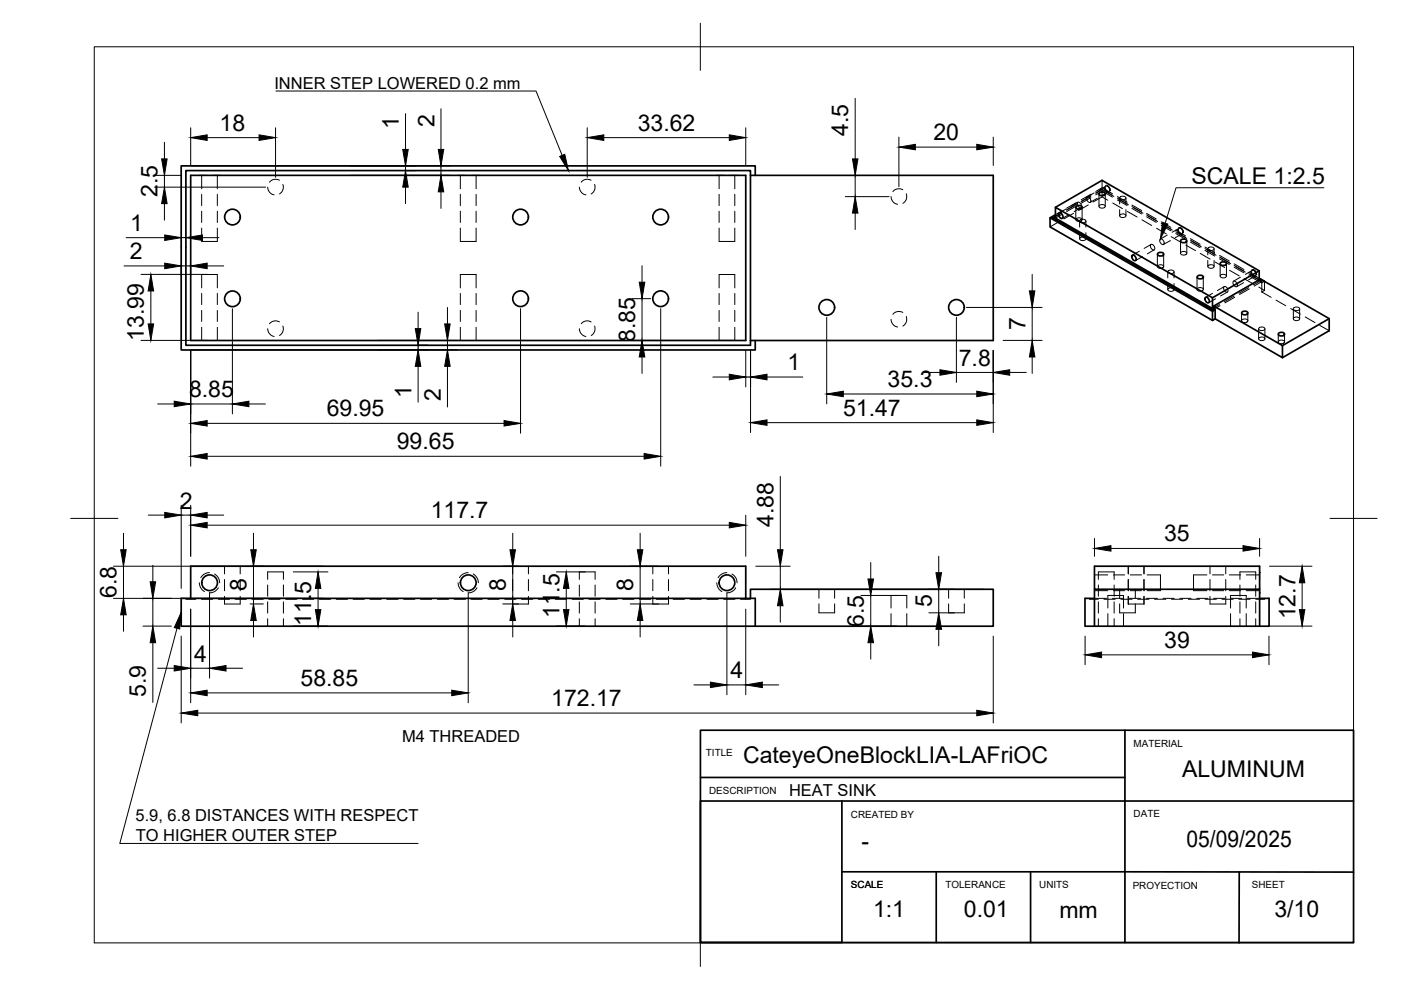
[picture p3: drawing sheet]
<svg xmlns="http://www.w3.org/2000/svg" width="297mm" height="210mm" viewBox="0 0 297 210" stroke-linecap="round" stroke-linejoin="round" font-family="sans-serif">
<!-- layer: Hidden -->
<g fill="none" stroke="#000" stroke-width=".21">
<path d="M42.3 37.2h1.5M42.3 37.2h.1M42.8 37.2v2.8M45 37.2h1.6M46.1 37.2v2.8M46.6 37.2h.1M56.7 39.7a1.67 1.67 0 0 0 1.4 1.6M59.2 38.2a1.66 1.66 0 0 0-2.1 .4M60 39.1a1.67 1.67 0 0 1-.7 2M97.1 37.2h1.6M97.1 37.2h.1M97.6 37.2v2.8"/>
<path d="M99.9 37.2h1.5M100.9 37.2v2.8M101.4 37.2h.1M122.8 39.7a1.66 1.66 0 0 0 1.4 1.6M125.3 38.2a1.62 1.62 0 0 0-2.1 .4M126.1 39.1a1.65 1.65 0 0 1-.8 2M152 37.2h1.5M152 37.2h.1M152.5 37.2v2.8M154.7 37.2h1.6M155.8 37.2v2.8M156.3 37.2h.1"/>
<path d="M233.7 38.2v2.3l2.2 1.3M234.2 39.7v.2a1.12 1.12 0 0 0 .8 .9M234.4 39.3h.1M234.4 39.5a.72 .72 0 0 1 .7 .3 .72 .72 0 0 1 0 .8l-.4-.1-.3-.3zM234.5 39.5l-1.5 .8M234.6 39.3l.6 .4 .2 .7-.2-.6zM42.8 48.4v2.8h3.3v-2.8M42.8 41.2v2.4M42.8 44.8v2.4M46.1 41.2v2.4M46.1 44.8v2.4M97.6 48.4v2.8h3.3v-2.8"/>
<path d="M97.6 41.2v2.4M97.6 44.8v2.4M100.9 41.2v2.4M100.9 44.8v2.4M152.5 48.4v2.8h3.3v-2.8M152.5 41.2v2.4M152.5 44.8v2.4M155.8 41.2v2.4M155.8 44.8v2.4M188.9 41.7a1.66 1.66 0 0 0 1.4 1.6M191.4 40.2a1.64 1.64 0 0 0-2.1 .4M192.2 41.1a1.63 1.63 0 0 1-.8 2"/>
<path d="M223.2 46.2l2.5 1.5M223.3 46.2h-.1M224.5 47l-1.9 1.1M225.1 45.1l-1.3 .7M225.1 45.1l-1.3 .8M225.1 44.7l-1.3 .8M225.1 45.5l-1.3 .7M226 44.3l-1.4 .9M226.7 45.5l-1.5 .8M226.7 48.3l2.1 1.2M227.6 45.2l-2 1.2M228.1 44v2.6"/>
<path d="M228.2 46.4a.67 .67 0 0 1 .7-.3 .67 .67 0 0 1 .5 .6 .73 .73 0 0 1-1.3-.2zM228.2 43.4l-2.1 1.1M228.2 43.3l-2.1 1.2M228.2 43l-2.1 1.1M228.2 43.7l-2.1 1.2M228.5 42.9a.67 .67 0 0 1 .7 .4 .67 .67 0 0 1-.1 .8l-.4-.2-.2-.4zM228.5 42.9l-1.4 .8M228.9 46.9v1.2M228.9 49.3v1.3M229 50.4l.8-.1a.4 .4 0 0 1 .4 .4 .4 .4 0 0 1-.6 .3h-.3a.34 .34 0 0 1-.4-.2 .34 .34 0 0 1 .1-.4zM229 46.6l.9-.1a.38 .38 0 0 1 .3 .6 .38 .38 0 0 1-.6 .1h-.3a.34 .34 0 0 1-.4-.2 .34 .34 0 0 1 .1-.4zM229.2 44l-1.5 .9"/>
<path d="M229.4 44v2.6M229.8 50.1l2.1 1.1M230.2 46.9v1.2M230.2 49.3v1.3M230.5 41.8a.68 .68 0 0 1 .7 .3 .68 .68 0 0 1-.2 .8l-.5-.4zM230.7 43.4l-2 1.2M231.3 41.6l-2.1 1.2M231.3 41.5l-2.1 1.2M231.3 41.2l-2.1 1.2M231.3 41.9l-2.1 1.2M232 40.9l-1.5 .9M232.3 40.6l1.4-.8 2.2 1.3"/>
<path d="M232.3 40.9l1.4-.8 2.2 1.3M232.3 41l1.4-.8 2.5 1.4M232.3 41.3l1.4-.8v1.3M232.6 42.1l-1.4 .8M232.9 51.8l2.1 1.2M233 41.1v2.6M233.1 43.6a.67 .67 0 0 1 .7-.3 .67 .67 0 0 1 .5 .6 .71 .71 0 0 1-.7 .2 .71 .71 0 0 1-.6-.5zM233.7 41.8l1.2 .7M233.7 41.8l-1.9 1M234.3 41.1v2.6M235.1 40.6l-1.4 .9M235.2 40.8h.1"/>
<path d="M235.9 43l2.1 1.2M236 53.6l2.1 1.2M236.9 42l2.1 1.2M236.9 41.7l2.1 1.2M236.9 42.4l2.1 1.2M237.2 42.2l2 1.2M237.4 42v1.3M237.4 44.4v1.3M237.5 45.5l.8-.1a.4 .4 0 0 1 .4 .5 .4 .4 0 0 1-.6 .2h-.3a.34 .34 0 0 1-.4-.2 .34 .34 0 0 1 .1-.4zM237.5 41.8l.9-.2a.38 .38 0 0 1 .3 .6 .38 .38 0 0 1-.6 .1h-.3a.34 .34 0 0 1-.4-.2 .34 .34 0 0 1 .1-.3zM238.7 42v1.3M238.7 44.4v1.3"/>
<path d="M239 44.8l2.1 1.2M239.1 55.4l2.1 1.2M240 43.8l2.1 1.2M240 43.5l2.1 1.2M240 44.2l2.1 1.2M240.3 44l2 1.2M241.6 53.3l-1.5 .8M242.1 46.6l2.1 1.2M242.2 57.2l2.1 1.2M242.2 54.4l-1.5 .9M243.1 45.6l2.1 1.2M243.1 45.2l2.1 1.2"/>
<path d="M243.1 46l2.1 1.2M243.4 45.8l2 1.2M244 51.9a.68 .68 0 0 1 .7 .3 .68 .68 0 0 1-.1 .8l-.5-.3-.2-.5zM244 51.8l-1.4 .9M244.7 53l-1.5 .8M245.2 48.4l2.1 1.2M245.3 59l2.1 1.1M245.4 53.9v2.6M245.5 56.3a.67 .67 0 0 1 .7-.2 .67 .67 0 0 1 .5 .6 .71 .71 0 0 1-.7 .2 .71 .71 0 0 1-.6-.5zM246 50.7a.73 .73 0 0 1 .7 .4 .73 .73 0 0 1-.1 .8l-.3-.1-.3-.4zM246.2 47.4l2 1.1M246.2 47l2 1.2"/>
<path d="M246.2 47.7l2 1.2M246.5 47.6l2 1.2M246.7 53.9v2.6M247.5 49.8l-1.5 .9M247.6 57.6v1.3M247.6 57.5a.71 .71 0 0 1 .8-.3 .71 .71 0 0 1 .5 .6 .75 .75 0 0 1-1.3-.3zM248.2 51l-1.5 .8M248.3 50.2l2.1 1.2M248.9 57.6v1.3M249.3 49.1l2.1 1.2M249.3 48.8l2.1 1.2M249.3 49.5l2.1 1.2"/>
<path d="M249.6 49.4l2 1.2M249.7 48.6l.2 .7 .6 .5M249.9 48.2h.1M249.9 48.4a.73 .73 0 0 1 .7 .4 .73 .73 0 0 1 0 .8l-.3-.1-.4-.4zM250 48.4l-1.5 .8M250.1 48.2l.6 .4 .2 .7M250.3 51.1v2.6M250.4 53.5l.3-.2 .5 .1a.38 .38 0 0 1 .4 .4 .38 .38 0 0 1-.5 .3l-.5-.1a.33 .33 0 0 1-.2-.5zM250.7 49.6l-1.5 .8M250.7 49.7h.1M251.4 52l2.1 1.1M251.6 51.1v2.6"/>
<path d="M252.4 50.9l2 1.2M252.4 50.6l2 1.2M252.4 51.3l2 1.2M252.7 51.2l2 1.1M253.8 58.8v2.6M254.5 53.7l2.1 1.2M255.1 58.8v2.6M255.5 52.7l2 1.2M255.5 52.4l2 1.2M255.5 53.1l2 1.2M255.8 52.9l2 1.2M256.1 52.7v1.3"/>
<path d="M256.1 55.2v1.3M256.1 56.4a.71 .71 0 0 1 .7-.3 .71 .71 0 0 1 .6 .5 .75 .75 0 0 1-1.3-.2zM256.1 52.6a.71 .71 0 0 1 .7-.3 .71 .71 0 0 1 .6 .6 .75 .75 0 0 1-1.3-.2zM257.4 52.7v1.3M257.4 55.2v1.3M257.6 55.5l2.1 1.2M258.6 54.5l2 1.2M258.6 54.2l2 1.1M258.6 54.9l2 1.2M258.7 55.9v2.6M258.8 58.3l.6-.1a.44 .44 0 0 1 .6 .4 .44 .44 0 0 1-.6 .3h-.4a.34 .34 0 0 1-.2-.6zM258.8 54.7l2.1 1.2"/>
<path d="M260 55.9v2.6M260.7 57.3l2 1.2M261.5 59.6a.73 .73 0 0 1 .7 .4 .73 .73 0 0 1-.1 .8h-.2l-.4-.5zM261.7 56.3l2 1.2M261.7 55.9l2 1.2M261.7 56.7l2 1.1M262 56.5l2 1.2M263 58.8l-1.5 .8M263.7 59.9l-1.5 .9M263.8 59.1l2.1 1.2M264.8 58.5l2.2 1.2v-.4M264.8 58.1l2.7 1.5"/>
<path d="M264.8 57.7l2.2 1.3M265 58.3l2.5 1.4M265.2 57.6l.2 .6 .6 .5M265.4 57.4a.68 .68 0 0 1 .8 .3 .68 .68 0 0 1-.1 .8l-.6-.3zM265.4 57.2h.1M265.5 57.3l-1.5 .9M265.7 57.1l.5 .4 .2 .8M266.2 58.5l-1.5 .8M266.3 58.7h.1M267 59.7l-1.2 .7M267.3 59.2v.6M267.5 59.6l-.2 .2 .2 .2 .6-.3v1.9l-.6 .3"/>
<path d="M267.5 59.6v.1M267.5 60v1.9M267.5 59.7l-1.6 1M42.8 61v-2.8h3.3v2.8M42.8 62.2v2.4M42.8 65.8v2.4M42.8 69.4v2.8M46.1 62.2v2.4M46.1 65.8v2.4M46.1 69.4v2.8M56.7 69.7a1.67 1.67 0 0 0 1.4 1.6M59.2 68.3a1.69 1.69 0 0 0-2.1 .3"/>
<path d="M60 69.1a1.67 1.67 0 0 1-.7 2M97.6 61v-2.8h3.3v2.8M97.6 62.2v2.4M97.6 65.8v2.4M97.6 69.4v2.8M100.9 62.2v2.4M100.9 65.8v2.4M100.9 69.4v2.8M122.8 69.7a1.66 1.66 0 0 0 1.4 1.6M125.3 68.3a1.65 1.65 0 0 0-2.1 .3M126.1 69.1a1.65 1.65 0 0 1-.8 2M152.5 61v-2.8h3.3v2.8"/>
<path d="M152.5 62.2v2.4M152.5 65.8v2.4M152.5 69.4v2.8M155.8 62.2v2.4M155.8 65.8v2.4M155.8 69.4v2.8M188.9 67.7a1.66 1.66 0 0 0 1.4 1.6M191.4 66.2a1.64 1.64 0 0 0-2.1 .4M192.2 67.1a1.67 1.67 0 0 1-.8 2M247.6 60.1v1.3M247.6 61.2a.71 .71 0 0 1 .8-.2 .71 .71 0 0 1 .5 .5 .75 .75 0 0 1-1.3-.2zM248.4 60.7l2 1.2"/>
<path d="M248.9 60.1v1.3M251.5 62.5l2.1 1.2M253.9 61.2a.67 .67 0 0 1 .7-.3 .67 .67 0 0 1 .5 .6 .71 .71 0 0 1-.7 .3 .71 .71 0 0 1-.6-.6zM254.6 64.3l2.5 1.4M257.1 65.7h.1M257.1 62.2l-1.5 .8M257.7 63.3l-1.4 .9M258.6 64.6l-1.3 .6M258.7 64.8l-1.6 .9M259.5 60.8a.71 .71 0 0 1 .7 .4 .71 .71 0 0 1-.1 .7l-.6-.4-.1-.4zM259.6 60.8l-1.5 .8M260.2 61.9l-1.4 .9"/>
<path d="M261.6 62.8l-2 1.2M261.8 63l-2.1 1.2M263.2 66.4v1.6M263.3 67.8a.67 .67 0 0 1 .7-.2 .67 .67 0 0 1 .5 .6 .71 .71 0 0 1-.7 .2 .71 .71 0 0 1-.5-.5zM264.6 66.4v1.6M264.7 61l-2 1.2M264.9 61.2l-2.1 1.2M266.8 69.7v2.1M266.9 60.9l1.2 .7M266.9 71.7a.71 .71 0 0 1 .7-.3 .71 .71 0 0 1 .6 .6 .75 .75 0 0 1-1.3-.3zM266.9 69.6a.71 .71 0 0 1 .7-.3 .71 .71 0 0 1 .6 .5 .75 .75 0 0 1-1.3-.2zM267.5 61.9l2 1.1"/>
<path d="M268.2 69.7v2.1M270.6 63.6l2 1.2M271 70.9v1.6M271 72.4a.75 .75 0 0 1 1.3 .2 .73 .73 0 0 1-.7 .3 .73 .73 0 0 1-.6-.5zM272.4 70.9v1.6M273.6 65.4l2.1 1.2M274.2 65.5v2.1M274.3 67.4l.8-.2a.4 .4 0 0 1 .4 .5 .4 .4 0 0 1-.5 .3l-.4-.1a.33 .33 0 0 1-.3-.1 .33 .33 0 0 1 0-.4zM274.3 65.2l.6-.1a.43 .43 0 0 1 .6 .3 .43 .43 0 0 1-.5 .5l-.4-.1a.34 .34 0 0 1-.3-.2 .34 .34 0 0 1 0-.4zM275.5 65.5v2.1M276.7 67.2l2.1 1.2M279.8 69l2 1.1"/>
<path d="M39.4 126.9v.2h2.1M40.4 126.9v.2M42.3 123.6l.2 .9 .8 .9M42.7 127.1h2.4M44.4 121.4l-1.1 .3-.7 .8M45.5 121.7l.5 .4a2.06 2.06 0 0 1 .6 1.5M46.3 124.6l-.6 .7-1.3 .4M46.3 127.1h2.4M47.6 126.4v1.7h3.3v-1.7M47.6 120.1v1.6M47.6 122.9v2.4M49.8 127.1h2.4"/>
<path d="M50.9 120.1v1.6M50.9 122.9v2.4M53.4 127.1h2.4M56.7 122.8v-1.5h3.4v1.5M56.7 124v2.4M56.7 127.6v2.4M56.7 131.2v1.6M57 127.1h2.4M60.1 124v2.4M60.1 127.6v2.4M60.1 131.2v1.6M60.6 127.1h2.3"/>
<path d="M64.1 127.1h2.4M67.7 127.1h2.4M71.3 127.1h2.4M74.9 127.1h2.3M78.4 127.1h2.4M82 127.1h2.4M85.6 127.1h2.4M89.2 127.1h2.3M92.7 127.1h2.4M96.3 127.1h2.4M97.1 123.6l.3 .9 .8 .9M99.3 121.4l-1.1 .3-.8 .8"/>
<path d="M99.9 127.1h2.4M100.3 121.7l.5 .4a2.06 2.06 0 0 1 .6 1.5M101.1 124.6l-.6 .7-1.2 .4M103.4 127.1h2.4M107 127.1h2.4M108.7 126.4v1.7h3.3v-1.7M108.7 120.1v1.6M108.7 122.9v2.4M110.6 127.1h2.4M112 120.1v1.6M112 122.9v2.4M114.2 127.1h2.3"/>
<path d="M117.7 127.1h2.4M121.3 127.1h2.4M122.8 122.8v-1.5h3.4v1.5M122.8 124v2.4M122.8 127.6v2.4M122.8 131.2v1.6M124.9 127.1h2.4M126.2 124v2.4M126.2 127.6v2.4M126.2 131.2v1.6M128.4 127.1h2.4M132 127.1h2.4"/>
<path d="M135.6 127.1h2.4M138.4 126.4v1.7h3.3v-1.7M138.4 120.1v1.6M138.4 122.9v2.4M139.1 127.1h2.4M141.7 120.1v1.6M141.7 122.9v2.4M142.7 127.1h2.4M146.3 127.1h2.4M149.9 127.1h2.4M152 123.6l.1 .6a1.96 1.96 0 0 0 1 1.2M153.4 127.1h2.4"/>
<path d="M154.1 121.4l-1.1 .3-.7 .8M155.2 121.7l.5 .4a2.06 2.06 0 0 1 .6 1.5M156 124.6l-.6 .7-1.3 .4M158.1 126.9v.2M159.1 126.9v.2h-2.1M173.6 128v1.9h3.4v-1.9M173.6 124.9v1.9M177 124.9v1.9M188.9 128.9v-2.6h3.4v2.6M188.9 130.1v2.7M192.3 130.1v2.7M201.1 128v1.9h3.3v-1.9"/>
<path d="M201.1 124.9v1.9M204.4 124.9v1.9M231 126.9v.2h1.9M232.1 126.9h2.6M232.1 125.2h2.8M232.1 121.9h2.8M232.9 122.8v-1.5h3.3v1.5M232.9 124v2.4M232.9 127.6v2.4M232.9 131.2v1.6M234.1 127.1h2.4M234.9 128.9v-2.6h3.3v2.6"/>
<path d="M234.9 130.1v2.7M235.9 126.9h2.3M236.1 125.2h2.3M236.1 121.9h2.3M236.2 124v2.4M236.2 127.6v2.4M236.2 131.2v1.6M237.4 128v1.9h3.3v-1.9M237.4 124.9v1.9M237.6 127.1h2.4M238.2 130.1v2.7M239.2 128.1h.1"/>
<path d="M239.2 120.1v1.6M239.2 122.9v2.4M239.2 126.4v1.7M239.4 126.9h2.4M239.6 125.2h2.4M239.6 121.9h2.4M240.7 124.9v1.9M241.2 127.1h2.4M242.5 126.4l.1 1.7h-3.4M242.5 120.1v1.6M242.5 122.9v2.4M243 126.9h2.4"/>
<path d="M243.2 121.9h2.8v3.3h-2.8M244.8 127.1h2.4M246.6 126.9h2.4M248.4 127.1h2.3M250.1 126.9h2.4M251.9 127.1h2.4M253.7 126.9h2.4M255.5 127.1h2.4M255.9 121.9h-2.9v3.3h2.9M256.5 126.4v1.7h3.4v-1.7M256.5 120.1v1.6M256.5 122.9v2.4"/>
<path d="M257.1 125.2h2.4M257.1 121.9h2.4M257.3 126.9h2.4M259.1 127.1h2.4M259.9 120.1v1.6M259.9 122.9v2.4M260.6 125.2h2.4M260.6 121.9h2.4M260.9 126.9h2.3M260.9 128.9v-2.6h3.3v2.6M260.9 130.1v2.7M262.7 127.1h2.3"/>
<path d="M262.9 122.8v-1.5h3.3v1.5M262.9 124v2.4M262.9 127.6v2.4M262.9 131.2v1.6M264.2 130.1v2.7M264.2 125.2h2.9M264.2 121.9h2.9M264.5 126.9h2.6M266.2 124v2.4M266.2 127.6v2.4M266.2 131.2v1.6M267.1 124.2v1.5"/>
<path d="M267.1 121.4v1.6M267.1 125.7h.1M267.1 121.4h.1M268.1 126.9v.2h-1.9"/>
</g>
<!-- layer: Visible -->
<g fill="none" stroke="#000" stroke-width=".36">
<path d="M40.4 37.2h117.7v35h-117.7zM159.1 37.2v-1h-119.7v37h119.7v-1h51.5v-35h-51.5v35M160.1 37.2v-2h-121.7v39h121.7v-2M222.6 46.2v1.9l34.5 19.8M223.8 45.5l-1.2 .7 34.5 19.8 .5-.3-.3-.2-.2 .2-33.9-19.5 .6-.4M223.8 44l33.3 19.1v2.3l-33.3-19.2zM223.8 45.9l-.5 .3M223.8 44l9.9-5.8 33.3 19.2M224.5 45.2a.67 .67 0 0 1 .7 .3 .67 .67 0 0 1-.1 .8l-.5-.4zM228.3 43.7l.5-.1a.52 .52 0 0 1 .6 .4l-.6 .3a.52 .52 0 0 1-.7-.5zM233.2 40.8l.5-.1a.52 .52 0 0 1 .6 .5l-.6 .3a.52 .52 0 0 1-.7-.5zM240 54.2a.67 .67 0 0 1 .8 .3 .67 .67 0 0 1-.1 .8l-.6-.4z"/>
<path d="M245.6 53.6l.5-.1a.52 .52 0 0 1 .6 .5l-.6 .3a.52 .52 0 0 1-.7-.5zM250.5 50.8l.5-.1a.52 .52 0 0 1 .6 .5l-.6 .3a.52 .52 0 0 1-.7-.5zM254 58.5l.5-.2a.52 .52 0 0 1 .6 .5l-.6 .3a.52 .52 0 0 1-.7-.5zM258.9 55.6l.5-.1a.52 .52 0 0 1 .6 .5l-.6 .3a.52 .52 0 0 1-.7-.5zM267 59l1.1 .6M267 59.3h.1M267 57.4v1.9M267 57.4l-9.9 5.7M255.5 63.1a.67 .67 0 0 1 .8 .3 .67 .67 0 0 1-.1 .8l-.6-.4zM257.1 66v1.9l.5-.3M257.3 65.5v-.6l14.6 8.4v2.5l-14.3-8.2v-1.9M257.3 64.9l10-5.7 14.5 8.4v2.5l-9.9 5.7"/>
<path d="M257.3 65.2l-.2 .2M263.4 66.1l.5-.1a.52 .52 0 0 1 .7 .5l-.7 .3a.52 .52 0 0 1-.6-.5zM271.2 70.6l.5-.1a.52 .52 0 0 1 .6 .4l-.6 .3a.52 .52 0 0 1-.7-.5zM281.8 67.6l-9.9 5.7M38.4 126.9h121.7v5.9h-121.7zM40.4 126.9v-6.8h117.7v6.8M159.1 126.9v-2h51.5v7.9h-50.5M232.1 120.1h35v4.8h-35zM232.1 126.9h-2.1v5.9h2.1M232.1 124.9v7.9M232.1 132.8h35M267.1 126.9h2v5.9h-2"/>
<path d="M267.1 124.9v7.9"/>
<circle cx="49.3" cy="46" r="1.66"/>
<circle cx="110.4" cy="46" r="1.66"/>
<circle cx="140.1" cy="46" r="1.66"/>
<circle cx="49.3" cy="63.4" r="1.66"/>
<circle cx="110.4" cy="63.3" r="1.66"/>
<circle cx="140.1" cy="63.3" r="1.66"/>
<circle cx="175.3" cy="65.2" r="1.66"/>
<circle cx="202.8" cy="65.2" r="1.66"/>
<circle cx="44.4" cy="123.6" r="1.66"/>
<circle cx="99.3" cy="123.6" r="1.66"/>
<circle cx="154.1" cy="123.6" r="1.66"/>
</g>
<!-- layer: BORDER -->
<path d="M20 9.9h267v190h-267zM148.5 4.9v10M15 109.9h10M282 109.9h10M148.5 194.9v10" fill="none" stroke="#000" stroke-width=".21"/>
<!-- layer: TITLEBLOCK -->
<path d="M148.5 154.8h138.5v45h-138.5zM238.5 154.8v45M148.5 169.8h30v30h-30zM148.5 164.8h90M178.5 169.8h108.5M178.5 184.8l108.5 .1M198.5 184.8v15M218.5 184.8v15M262.7 184.9v15" fill="none" stroke="#000" stroke-width=".36"/>
<!-- layer: FD_Dimensions -->
<g fill="none" stroke="#000" stroke-width=".21">
<path d="M32.7 37.2h5.6M32.7 39.7h23.6M34.9 30.2v3.5M34.9 37.2v2.5M40.4 27.1v8M40.5 35.2h55.1M43.9 29.2h11M58.4 27.1v10.5M74.3 37.2h21.3M86 35.2v1h2.1M86 24.1v7.6M86 39.7v3.5"/>
<path d="M93.5 23.1v8.6M93.5 35.2v2M124.5 27.1v10.5M128 29.2h26.6M158.1 27.1v8M181.3 20.8v12.9M181.3 37.2v4.5M190.6 29.1v10.5M194.1 31.2h13M210.6 29.1v6M26.3 56.4h8.6M26.8 50.4h8.1"/>
<path d="M29.9 58.2h14.1M34.9 43.2v3.5M38.4 52.4v.1M38.4 56.1v2.4M38.4 56.4h2M38.4 50.4h1M39.4 52.4v.1M40.4 56.1v2.4M42.9 50.4h3.5M43.9 56.4h3.5M93.5 40.7v3.5M136.1 56.3v3.5"/>
<path d="M179.2 41.7h9.3M181.3 45.2v3.5M218.8 58.2v3.5M29.9 72.2h14.1M32 61.7v7M40.4 74.3v24.5M40.5 74.2h56.5M49.3 65.5v22.2M80.1 72.2h16.9M88.6 66.2v3.5M88.6 73.2v1M88.6 77.7v7.6"/>
<path d="M88.8 73.2h1.9M94.9 65.2v3.5M94.9 72.2v2M94.9 77.7v8.6M110.4 65.4v26.5M134 72.2h22M134 63.3h4M136.1 63.3v8.9M136.1 75.7v3.5M140.1 65.4v33.4M151.1 79.9h3.5M158.1 74.3v7.7"/>
<path d="M158.1 79.9h1M159.1 74.3v17.4M162.6 79.9h7.6M175.3 67.3v18.3M195.8 79h3.5M202.8 67.3v13.8M202.8 79h7.8M204.9 65.2h16M210.6 74.3v17.4M212.7 72.2h8.2M214.1 79h3.5M218.8 65.2v7"/>
<path d="M218.8 75.7v3.5M33.4 85.7h3.5M40.4 85.7h8.9M43.9 89.8h63M43.9 96.7h92.7M52.8 85.7h3.5M162.6 89.6h44.5M178.8 83.5h28.3M26.2 113.1v3.5M31.4 109.2h3.5M32.4 119.9v3.5M38.4 107.1v17.6"/>
<path d="M38.4 109.2h2M40.4 107.1v10.9M43.9 111.4h110.7M43.9 109.2h3.5M53.7 113.1v3.5M108.7 113.1v3.5M135.7 113.1v3.5M158.1 109.2v8.8M165.4 101v15.6M184.6 119.3v3.5M199 117.9v3.5M232.1 114.2v3.8"/>
<path d="M235.5 116.3h28M267.1 114.2v3.8M24.1 126.9h44.4M24.1 120.1h44.4M26.2 120.1v6.8M26.2 130.4v3.5M30.3 132.8h6M32.4 126.9v5.9M32.4 136.3v12.6M38.4 134.9v18.4M40.4 129.2v19.8M44.4 125.7v18.1"/>
<path d="M53 128.1h2.8M53.7 120.1v8M53.7 131.6v3.5M62.2 132.8h7.3M62.2 121.3h7.3M67.4 124.7v4.6M99.3 125.7v23.3M106.6 120.1h3.3M106.6 128.1h3.3M108.7 120.1v8M108.7 131.6v3.5M118 132.8h6.1"/>
<path d="M118 121.3h6.1M120.1 124.7v4.6M133.6 120.1h6M133.6 128.1h6M135.7 120.1v8M135.7 131.6v3.5M154.1 125.7v21.6M158.1 129.2v18.1M160.2 120.1h7.3M163.3 124.9h45.2M165.4 120.1v4.8M165.4 128.4v3.5"/>
<path d="M182.5 132.8h7.7M182.5 126.3h7.7M184.6 126.3v6.5M184.6 136.3v3.5M196.9 129.9h5.5M199 124.9v5M199 133.4v3.5M210.6 134.9v18.4M230.1 134.9v6M233.6 138.8h32M269 134.9v6M269.2 132.8h9"/>
<path d="M269.2 120.1h9M276.1 123.6v5.7M33.4 141.7h3.5M40.4 141.7h4M41.9 151.2h165.2M43.9 146.9h51.9M47.9 141.7h3.5M147.1 145.2h3.5M154.1 145.2h4M161.6 145.2h3.5"/>
</g>
<g fill="#000" stroke="#000" stroke-width=".21">
<path d="M34.3 33.7h1.1l-.5 3.5zM40.4 29.2l3.5-.6v1.2zM54.9 28.6l3.5 .6-3.5 .6zM86 36.2l.6 3.5h-1.2zM85.4 31.7h1.2l-.6 3.5zM92.9 31.7h1.2l-.6 3.5zM124.5 29.2l3.5-.6v1.2zM154.6 28.6l3.5 .6-3.5 .6zM180.7 33.7h1.2l-.6 3.5zM190.6 31.2l3.5-.6v1.2zM207.1 30.6l3.5 .6-3.5 .6zM34.9 39.7l.5 3.5h-1.1z"/>
<path d="M34.9 55.8l3.5 .6-3.5 .6zM34.9 49.8l3.5 .6-3.5 .6zM39.4 50.4l3.5-.6v1.2zM40.4 56.4l3.5-.6v1.2zM93.5 37.2l.6 3.5h-1.2zM135.5 59.8h1.2l-.6 3.5zM181.3 41.7l.6 3.5h-1.2zM31.4 68.7h1.2l-.6 3.5zM32 58.2l.6 3.5h-1.2zM88.1 69.7h1.1l-.6 3.5zM88.6 74.2l.6 3.5h-1.1zM94.3 68.7h1.1l-.5 3.5z"/>
<path d="M94.9 74.2l.5 3.5h-1.1zM136.1 72.2l.6 3.5h-1.2zM154.6 79.3l3.5 .6-3.5 .6zM159.1 79.9l3.5-.6v1.2zM199.3 78.4l3.5 .6-3.5 .6zM210.6 79l3.5-.6v1.2zM218.2 61.7h1.2l-.6 3.5zM218.8 72.2l.6 3.5h-1.2zM36.9 85.1l3.5 .6-3.5 .5zM40.4 89.8l3.5-.6v1.1zM40.4 96.7l3.5-.5v1.1zM49.3 85.7l3.5-.6v1.1z"/>
<path d="M106.9 89.2l3.5 .6-3.5 .5zM136.6 96.2l3.5 .5-3.5 .6zM159.1 89.6l3.5-.6v1.2zM175.3 83.5l3.5-.6v1.2zM207.1 82.9l3.5 .6-3.5 .6zM207.1 89l3.5 .6-3.5 .6zM25.6 116.6h1.2l-.6 3.5zM34.9 108.6l3.5 .6-3.5 .6zM40.4 111.4l3.5-.6v1.1zM40.4 109.2l3.5-.6v1.2zM53.2 116.6h1.1l-.6 3.5zM108.1 116.6h1.2l-.6 3.5z"/>
<path d="M135.1 116.6h1.2l-.6 3.5zM154.6 110.8l3.5 .6-3.5 .5zM164.8 116.6h1.2l-.6 3.5zM232.1 116.3l3.4-.6v1.2zM263.5 115.7l3.6 .6-3.6 .6zM26.2 126.9l.6 3.5h-1.2zM31.8 123.4h1.2l-.6 3.5zM32.4 132.8l.6 3.5h-1.2zM53.7 128.1l.6 3.5h-1.1zM66.9 129.3h1.1l-.6 3.5zM67.4 121.3l.6 3.4h-1.1zM108.7 128.1l.6 3.5h-1.2z"/>
<path d="M119.5 129.3h1.1l-.5 3.5zM120.1 121.3l.5 3.4h-1.1zM135.7 128.1l.6 3.5h-1.2zM165.4 124.9l.6 3.5h-1.2zM184.6 132.8l.6 3.5h-1.2zM184 122.8h1.2l-.6 3.5zM198.4 121.4h1.2l-.6 3.5zM199 129.9l.6 3.5h-1.2zM230.1 138.8l3.5-.5v1.1zM265.6 138.3l3.4 .5-3.4 .6zM275.5 129.3h1.1l-.5 3.5zM276.1 120.1l.5 3.5h-1.1z"/>
<path d="M36.9 141.1l3.5 .6-3.5 .6zM38.4 151.2l3.5-.6v1.2zM40.4 146.9l3.5-.6v1.2zM44.4 141.7l3.5-.6v1.2zM95.8 146.3l3.5 .6-3.5 .6zM150.6 144.6l3.5 .6-3.5 .6zM158.1 145.2l3.5-.6v1.2zM207.1 150.6l3.5 .6-3.5 .6z"/>
</g>
<!-- layer: Leaders -->
<path d="M118.7 33.2l1-.5 .8 3.5zM38.4 129.8l-.3 3.6-1.1-.3z" fill="#000" stroke="#000" stroke-width=".21"/>
<path d="M58.5 19.3h55.1l5.6 13.6M37.5 133.2l-12.1 45.6h63.2" fill="none" stroke="#000" stroke-width=".21"/>
<!-- layer: Hole Notes -->
<path d="M246.5 47.2l1.1 .3-1.6 3.2z" fill="#000" stroke="#000" stroke-width=".21"/>
<path d="M280.7 39.8h-31.4l-2.3 7.5" fill="none" stroke="#000" stroke-width=".21"/>
<g font-size="4.9">
<text x="46.5" y="27.7">18</text>
<text x="84.6" y="27.3" transform="rotate(-90 84.6 27.3)">1</text>
<text x="92.1" y="26.9" transform="rotate(-90 92.1 26.9)">2</text>
<text x="135.2" y="27.7">33.62</text>
<text x="179.9" y="28.8" transform="rotate(-90 179.9 28.8)">4.5</text>
<text x="197.9" y="29.7">20</text>
<text x="33.4" y="41.8" transform="rotate(-90 33.4 41.8)">2.5</text>
<text x="252.6" y="39.1">SCALE 1:2.5</text>
<text x="27.6" y="49">1</text>
<text x="27.6" y="55">2</text>
<text x="217.4" y="70.1" transform="rotate(-90 217.4 70.1)">7</text>
<text x="30.5" y="72.3" transform="rotate(-90 30.5 72.3)">13.99</text>
<text x="134.7" y="72.5" transform="rotate(-90 134.7 72.5)">8.85</text>
<text x="203.3" y="77.5">7.8</text>
<text x="167" y="78.5">1</text>
<text x="188.2" y="82.1">35.3</text>
<text x="40.1" y="84.2">8.85</text>
<text x="69.3" y="88.3">69.95</text>
<text x="87.2" y="84.4" transform="rotate(-90 87.2 84.4)">1</text>
<text x="93.5" y="85" transform="rotate(-90 93.5 85)">2</text>
<text x="178.8" y="88.2">51.47</text>
<text x="84.1" y="95.3">99.65</text>
<text x="38.1" y="107.8">2</text>
<text x="91.3" y="109.9">117.7</text>
<text x="164" y="111.7" transform="rotate(-90 164 111.7)">4.88</text>
<text x="246.8" y="114.8">35</text>
<text x="52.3" y="125.4" transform="rotate(-90 52.3 125.4)">8</text>
<text x="107.3" y="125.4" transform="rotate(-90 107.3 125.4)">8</text>
<text x="134.3" y="125.4" transform="rotate(-90 134.3 125.4)">8</text>
<text x="24.7" y="126.8" transform="rotate(-90 24.7 126.8)">6.8</text>
<text x="118.6" y="131.1" transform="rotate(-90 118.6 131.1)">11.5</text>
<text x="197.6" y="128.8" transform="rotate(-90 197.6 128.8)">5</text>
<text x="274.7" y="131.3" transform="rotate(-90 274.7 131.3)">12.7</text>
<text x="66" y="132.7" transform="rotate(-90 66 132.7)">11.5</text>
<text x="183.2" y="132.9" transform="rotate(-90 183.2 132.9)">6.5</text>
<text x="246.8" y="137.4">39</text>
<text x="41.1" y="140.3">4</text>
<text x="154.9" y="143.8">4</text>
<text x="30.9" y="147.7" transform="rotate(-90 30.9 147.7)">5.9</text>
<text x="63.7" y="145.5">58.85</text>
<text x="116.9" y="149.8">172.17</text>
<text x="157.5" y="161.7">CateyeOneBlockLIA-LAFriOC</text>
<text x="250.6" y="164.8">ALUMINUM</text>
<text x="251.6" y="179.7">05/09/2025</text>
<text x="182.7" y="180.1">-</text>
<text x="185.1" y="194.4">1:1</text>
<text x="204.4" y="194.5">0.01</text>
<text x="224.6" y="194.6">mm</text>
<text x="270.2" y="194.5">3/10</text>
</g>
<g font-size="3.5">
<text x="58.2" y="18.8">INNER STEP LOWERED 0.2 mm</text>
<text x="85.3" y="157.4">M4 THREADED</text>
<text x="167.3" y="168.8">HEAT SINK</text>
<text x="28.7" y="174.1">5.9, 6.8 DISTANCES WITH RESPECT</text>
<text x="28.8" y="178.3">TO HIGHER OUTER STEP</text>
</g>
<g font-size="2.1">
<text x="149.7" y="160.2">TITLE</text>
<text x="240.3" y="158.3">MATERIAL</text>
<text x="150.3" y="168.4">DESCRIPTION</text>
<text x="180.4" y="173.4">CREATED BY</text>
<text x="240.3" y="173.3">DATE</text>
<text x="180.4" y="188.4">SCALE</text>
<text x="200.4" y="188.4">TOLERANCE</text>
<text x="220.3" y="188.4">UNITS</text>
<text x="240.2" y="188.5">PROYECTION</text>
<text x="265.4" y="188.4">SHEET</text>
</g>
</svg>
